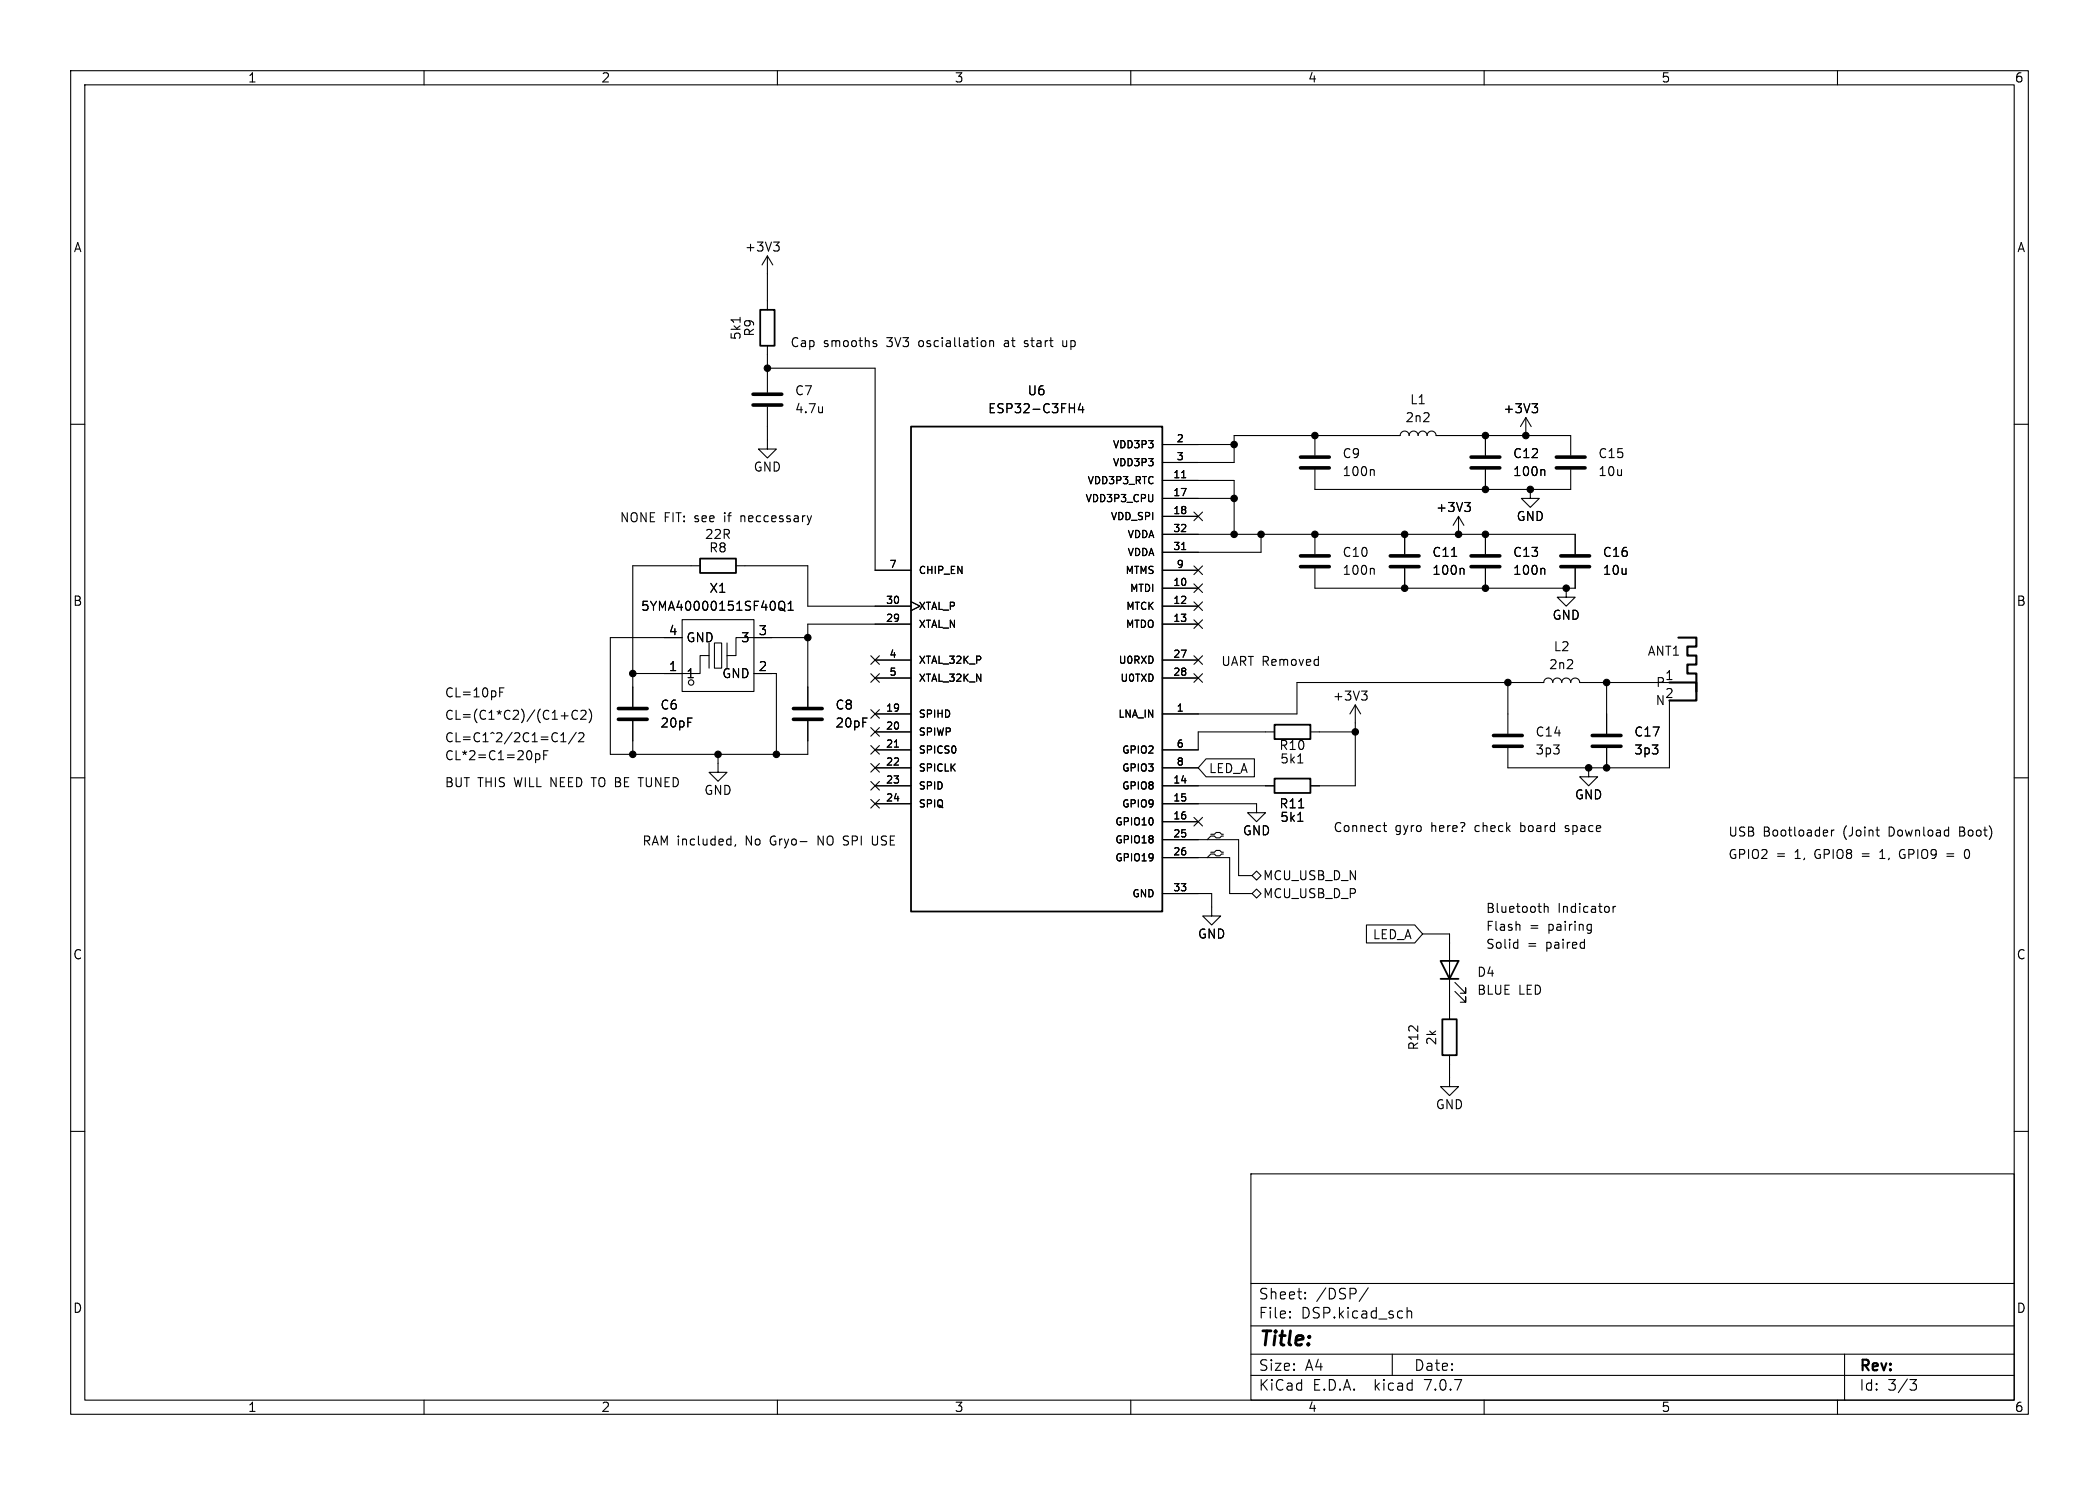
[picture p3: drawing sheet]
<svg xmlns="http://www.w3.org/2000/svg" width="297mm" height="210mm" viewBox="0 0 297 210" stroke-linecap="round" stroke-linejoin="round" font-family="sans-serif">
<g fill="none" stroke="#000" stroke-width=".15">
<path d="M10 10h277v190h-277zM12 12h273v186h-273zM60 10v2M110 10v2M160 10v2M210 10v2M260 10v2M108.6 36.2v7.6M108.6 36.2l-.8 1.3M108.6 36.2l.7 1.3M109.5 34.2h.7l-.4 .5M110 34.7l.2 .3v.3l-.2 .2"/>
<path d="M10 60h2M104.7 44.9v.7M108.6 57.5v6h1.3l-1.3 1.3-1.3-1.3h1.3M108.6 48.9v6.6M108.6 52.1h15.2v28.5h5.1M116.4 57.5v.9M116.4 58.2l-.1 .1M123.7 48.6l.3 .1 .1 .1-.2 .2h-.2M123.7 48.2h.3M140 48.3l.2-.1h.3l.1 .8M140 48.2v.8M144.9 49h.2"/>
<path d="M145.1 48.2l-.2 .2 .2 .2M150.4 48.2v.6l.2 .2h.1M151.3 57.7h.7M152 57.1v1.3M152.9 57l-.3 .9h.8M153.2 57.5v.9M215.9 59.1l-.8 1.2M215.9 59.1v2.5M215.9 59.1l.8 1.2M216.8 57.1h.8l-.5 .5M217.3 57.6l.3 .2v.3l-.3 .3M285 60h2"/>
<path d="M114.8 72.9l-.3 .9M164.5 75.6h58.4v2.8M164.5 67.9h10.1v7.7M164.5 70.5h10.1M164.5 73h5M164.5 62.9h10.1M167.2 67.6h.6M167.2 77.7h.6M168.9 72.4l1.3 1.2M170.2 72.4l-1.3 1.2M178.4 75.6v2.5h-13.9M186.1 66.4v2.8h36.1v-2.8"/>
<path d="M186.1 61.6v2.8M186.1 75.6v2.8M194.3 66.4l.2 .2v.7M198.8 75.6v2.8M205.4 78.7h.7M206.4 73l-.8 1.3M206.4 73v2.6M206.4 73l.7 1.3M207.3 71.1h.7l-.4 .4M207.8 71.5l.2 .3v.3l-.2 .2M210.2 61.6v2.8M210.2 66.4v2.8"/>
<path d="M210.2 75.6v2.8M216.5 69.2v1.3h1.3l-1.3 1.3-1.2-1.3h1.2M218.4 66.4l.2 .2v.7M222.2 64.4v-2.8h-19a.64 .64 0 0 0-.6-.6 .64 .64 0 0 0-.7 .6 .64 .64 0 0 0-.6-.6 .64 .64 0 0 0-.6 .6 .64 .64 0 0 0-.7-.6 .64 .64 0 0 0-.6 .6 .64 .64 0 0 0-.6-.6 .64 .64 0 0 0-.7 .6h-23.5v3.8h-10.1M70.7 97.9h.4M70.7 97.3h.6M96.5 87.6h10.2v10.2h-10.2zM96.5 90.2h-10.1v16.5h27.9v-4.7M99.1 80h-9.6v19.9M100.3 92.7h-1.2v2.6h-9.6M100.3 90.9v3.6M101.1 90.9h1v3.6h-1z"/>
<path d="M102.9 90.9v3.6M104.1 80h10.2v5.7h14.6M106.7 95.3h3.2v11.4M110.2 85.2a.43 .43 0 0 1 .5-.2 .43 .43 0 0 1 .3 .5v.4a.42 .42 0 0 1-.4 .4 .42 .42 0 0 1-.4-.4zM110.4 86l.5 .2M110.9 86.2l.2 .2M111.5 86.3h.7M111.5 85.4l.4-.4v1.3M114.3 90.2h-10.2v2.5h-1.2M123.2 95.3l1.2 1.2M123.2 92.7l1.2 1.3M123.8 93.3h5.1"/>
<path d="M123.8 95.9h5.1M124.4 95.3l-1.2 1.2M124.4 92.7l-1.2 1.3M128.9 85.1l1.3 .6-1.3 .7M128.9 88.3h-14.6v11.6M164.5 83.2h5M164.5 85.7h5M164.5 88.3h5M164.5 93.3h5M164.5 95.9h5M164.5 80.6h5M168.9 92.7l1.3 1.3"/>
<path d="M168.9 85.1l1.3 1.2M168.9 87.7l1.3 1.2M168.9 95.3l1.3 1.2M168.9 80l1.3 1.3M168.9 82.6l1.3 1.2M170.2 92.7l-1.3 1.3M170.2 85.1l-1.3 1.2M170.2 87.7l-1.3 1.2M170.2 95.3l-1.3 1.2M170.2 80l-1.3 1.3M170.2 82.6l-1.3 1.2M186.1 80.4v2.8h36.8v-2.8"/>
<path d="M191.8 99.7l-.8 1.3M191.8 99.7v11.4h-6.4M191.8 99.7l.7 1.3M192.6 97.7h.8l-.4 .5M193.2 98.2l.2 .3v.3l-.2 .2M194.3 80.4l.2 .2v.6M198.8 80.4v2.8M207 80.4l.2 .2v.6M210.2 80.4v2.8M213.4 96.5v7.3M218.4 80.4l.2 .2v.6M221.6 83.2v1.3h1.3l-1.3 1.2-1.3-1.2h1.3"/>
<path d="M227.3 96.5v7.3M236.2 96.5h-12.7a.64 .64 0 0 0-.6-.6 .64 .64 0 0 0-.7 .6 .64 .64 0 0 0-.6-.6 .64 .64 0 0 0-.6 .6 .64 .64 0 0 0-.7-.6 .64 .64 0 0 0-.6 .6 .64 .64 0 0 0-.6-.6 .64 .64 0 0 0-.7 .6h-34.9v4.5h-19M236.2 99.1v9.5h-22.8v-2.8M10 110h2M75.8 106.6v1.3M75.8 106.7l.3-.1 .3 .2v.4l-.1 .2h-.5M76.9 106.8h.5M77.5 106.2h-.6v1.2M79.4 104.9h.7M79.4 104l.3-.4v1.3M79.4 101.2h1M81.5 103.6l-1.1 1.6"/>
<path d="M81.7 100.6a.51 .51 0 0 0-.6 0 .51 .51 0 0 0-.2 .6 .48 .48 0 0 0 .3 .5 .48 .48 0 0 0 .5-.1M81.9 103.7l.2-.1h.3l.2 .1v.3v.2l-.8 .7h.8M82.2 100.6l.2-.1h.3l.2 .1v.2v.2l-.8 .7h.8M83.3 100.3a1.46 1.46 0 0 1 0 1.9M89.5 102v4.7M101.6 106.7v2.5h1.3l-1.3 1.3-1.3-1.3h1.3M103.3 118.7h.1M103.4 118.2v1.3M103.4 119.4l-.1 .1M104.1 119.4l-.1 .3M123.2 108l1.2 1.2M123.2 105.4l1.2 1.3"/>
<path d="M123.2 113.1l1.2 1.2M123.2 110.5l1.2 1.2M123.2 100.4l1.2 1.2M123.2 102.9l1.2 1.2M123.4 118.2v1.1l.2 .1 .3 .1M123.8 101h5.1M123.8 111.1h5.1M123.8 113.7h5.1M123.8 103.5h5.1M123.8 106h5.1M123.8 108.6h5.1M124.4 108l-1.2 1.2"/>
<path d="M124.4 105.4l-1.2 1.3M124.4 113.1l-1.2 1.2M124.4 110.5l-1.2 1.2M124.4 100.4l-1.2 1.2M124.4 102.9l-1.2 1.2M126.6 105.7h.5M164.5 113.7h13.3v1.2h1.3l-1.3 1.3-1.3-1.3h1.3M164.5 111.1h15.8M164.5 116.2h5M164.5 108.6h5M164.5 118.7h10.8v5.1h1.9M168.9 115.6l1.3 1.2"/>
<path d="M170.2 115.6l-1.3 1.2M170.7 107.3h6.8v2.6h-6.8l-1.2-1.3zM171.3 118h.5l.3-.3h.5l.2 .3h.3M173.1 118.2h-.3l-.2 .3h-.5l-.3-.3h-.5l-.5 .5M180.3 103.5h-10.8v2.5h-5M183.6 107.9h.8M183.6 116.1h.8M183.8 114.2h.7M185.4 103.5h6.4M195.7 116.8h.5M195.9 116.3v1.1l.1 .1 .2 .1M221.5 117.5l.1 .1"/>
<path d="M221.7 116.8l-.2 .1 .2 .3M224.8 108.6v1.3h1.3l-1.3 1.2-1.3-1.2h1.3M227.3 105.8v2.8M259.1 117.4v.8M259.5 117.4h-.2l-.2 .2M265.4 117.4h.5M265.8 118.2h.1M285 110h2M164.5 126.4h6.9v3.1h1.3l-1.3 1.3-1.2-1.3h1.2M164.5 121.3h9.5v5.1h3.2M171.3 120.5h.5l.3-.2h.5l.2 .2h.3M173.1 120.8h-.3l-.2 .2h-.5l-.3-.2h-.5l-.5 .5"/>
<path d="M177.2 126.4l.6-.7 .6 .7-.6 .6zM177.8 123.2l.6 .6-.6 .7-.6-.7zM193.3 130.8h6.9l1.1 1.3-1.1 1.3h-6.9zM201.3 132.1h3.8v12M205.9 138.9l1.5 1.6v-.8v.8h-.8M214.4 133.3h.4M214.8 132.8v1.3M214.8 134l-.4 .1M215 130.8l.1 .8M218.5 127.8v1.2M218.5 128.3l.2-.1h.3l.1 .8M224.8 130.7l.4 .1"/>
<path d="M225.2 130.7v1l-.3 .3M225.2 131.5l-.4 .1M228.2 128.2v.8M228.6 128.2h-.2l-.2 .2M266 121.4h.7M266.2 120.3l-.2 .2M269.2 120.1a.68 .68 0 0 0-.4 .7 .68 .68 0 0 0 .4 .6M275.5 120.7h.9M275.5 121.1h.9M278 120.4l.3-.3a.68 .68 0 0 1 .3 1.2l-.2 .1-.3-.1M10 160h2M205.1 149.2v4.5h1.3l-1.3 1.2-1.3-1.2h1.3"/>
<path d="M205.9 140.2l1.5 1.5v-.7v.7h-.8M285 160h2M177 166h108v32h-108zM60 198v2M110 198v2M160 198v2M177 194.5h108M177 191.5h108M177 187.5h108M177 181.5h108M182.5 186.3h.1l-.1 .1M182.5 186.3v.1"/>
<path d="M182.5 185.5v.1M182.5 185.5h.1l-.1 .1M184.7 183.6v.1M184.7 183.6h-.1l.1 .1M184.7 182.8v.1M184.7 182.8h-.1l.1 .1M193.6 182.1l-1.3 2M197 191.5v3M199.1 184.9v1.5M199.1 185.5a.37 .37 0 0 1 .6 .1v.8M210 198v2M260 198v2"/>
<path d="M261 191.5v6.5M270.2 195.1h1l-.5 .6a.41 .41 0 0 1 .5 .3v.3l-.2 .2-.5 .1"/>
<circle cx="97.8" cy="96.5" r=".38"/>
</g>
<g fill="none" stroke="#000" stroke-width=".51">
<path d="M106.6 57.3h4M106.6 55.8h4M184 66.2h4.1M184 64.6h4.1M184 78.6h4.1M196.7 78.6h4.1M208.2 66.2h4M208.2 64.6h4M208.2 78.6h4M220.2 66.2h4.1M220.2 64.6h4.1M220.9 78.6h4"/>
<path d="M184 80.1h4.1M196.7 80.1h4.1M208.2 80.1h4M220.9 80.1h4M87.5 101.7h4.1M87.5 100.2h4.1M112.3 101.7h4M112.3 100.2h4M211.3 105.5h4.1M211.3 104h4.1M225.3 105.5h4.1M225.3 104h4.1"/>
</g>
<path d="M236.2 96.5h3.8v2.6h-3.8M237.5 90.2h2.5v1.2h-1.2v1.3h1.2v1.3h-1.2v1.3h1.2v2.5" fill="none" stroke="#000" stroke-width=".3"/>
<path d="M107.6 43.8h2v5.1h-2zM99.1 79h5v2h-5zM128.9 60.3h35.6v68.6h-35.6zM180.3 102.5h5.1v2h-5.1zM180.3 110.1h5.1v2h-5.1zM203.8 135.9h2.6l-1.3 2.5zM203.8 138.4h2.6M204.1 144.1h2v5.1h-2z" fill="none" stroke="#000" stroke-width=".25"/>
<g fill="#000" stroke="#000" stroke-width=".15">
<circle cx="108.6" cy="52.1" r=".46"/>
<circle cx="174.6" cy="70.5" r=".46"/>
<circle cx="174.6" cy="62.9" r=".46"/>
<circle cx="174.6" cy="75.6" r=".46"/>
<circle cx="178.4" cy="75.6" r=".46"/>
<circle cx="186.1" cy="75.6" r=".46"/>
<circle cx="186.1" cy="61.6" r=".46"/>
<circle cx="198.8" cy="75.6" r=".46"/>
<circle cx="206.4" cy="75.6" r=".46"/>
<circle cx="210.2" cy="69.2" r=".46"/>
<circle cx="210.2" cy="75.6" r=".46"/>
<circle cx="210.2" cy="61.6" r=".46"/>
<circle cx="215.9" cy="61.6" r=".46"/>
<circle cx="216.5" cy="69.2" r=".46"/>
<circle cx="89.5" cy="95.3" r=".46"/>
<circle cx="114.3" cy="90.2" r=".46"/>
<circle cx="198.8" cy="83.2" r=".46"/>
<circle cx="210.2" cy="83.2" r=".46"/>
<circle cx="213.4" cy="96.5" r=".46"/>
<circle cx="221.6" cy="83.2" r=".46"/>
<circle cx="227.3" cy="96.5" r=".46"/>
<circle cx="89.5" cy="106.7" r=".46"/>
<circle cx="101.6" cy="106.7" r=".46"/>
<circle cx="109.9" cy="106.7" r=".46"/>
<circle cx="191.8" cy="103.5" r=".46"/>
<circle cx="224.8" cy="108.6" r=".46"/>
<circle cx="227.3" cy="108.6" r=".46"/>
</g>
<text font-size="2.8" x="178" y="190.9">Title:</text>
<g font-size="2.1">
<text x="178" y="184">Sheet:</text>
<text x="186.2" y="184">/DSP/</text>
<text x="178" y="186.7">File:</text>
<text x="184.1" y="186.7">DSP.kicad_sch</text>
<text x="178" y="196.9">KiCad</text>
<text x="178" y="194.1">Size:</text>
<text x="184.7" y="194.1">A4</text>
<text x="185.7" y="196.9">E.D.A.</text>
<text x="194.6" y="196.9">kicad</text>
<text x="200" y="194.1">Date:</text>
<text x="201.8" y="196.9">7.0.7</text>
<text x="263" y="194.3">Rev:</text>
<text x="263" y="196.9">Id:</text>
<text x="267.1" y="196.9">3/3</text>
</g>
<g font-size="1.8">
<text x="35" y="11.9">1</text>
<text x="85" y="11.9">2</text>
<text x="135" y="11.9">3</text>
<text x="185" y="11.9">4</text>
<text x="235" y="11.9">5</text>
<text x="285" y="11.9">6</text>
<text x="10.3" y="35.9">A</text>
<text x="105.3" y="35.8">+3V3</text>
<text x="285.3" y="35.9">A</text>
<text x="106.9" y="47.7" transform="rotate(-90 106.9 47.7)">R9</text>
<text x="105" y="48.2" transform="rotate(-90 105 48.2)">5k1</text>
<text x="111.8" y="49.2">Cap</text>
<text x="116.5" y="49.2">smooths</text>
<text x="125.6" y="49.2">3V3</text>
<text x="130.3" y="49.2">osciallation</text>
<text x="142.6" y="49.2">at</text>
<text x="145.6" y="49.2">start</text>
<text x="151.2" y="49.2">up</text>
<text x="112.4" y="56.1">C7</text>
<text x="112.4" y="58.6">4.7u</text>
<text x="139.7" y="58.6">ESP32-C3FH4</text>
<text x="145.3" y="56.1">U6</text>
<text x="198.8" y="59.9">2n2</text>
<text x="199.4" y="57.4">L1</text>
<text x="212.6" y="58.6">+3V3</text>
<text x="189.9" y="65">C9</text>
<text x="214" y="65">C12</text>
<text x="226.1" y="65">C15</text>
<text x="106.5" y="66.9">GND</text>
<text x="189.9" y="67.5">100n</text>
<text x="214" y="67.5">100n</text>
<text x="226.1" y="67.5">10u</text>
<text x="87.6" y="73.9">NONE FIT:</text>
<text x="98.4" y="73.9">see</text>
<text x="99.7" y="76.4">22R</text>
<text x="102.8" y="73.9">if</text>
<text x="105.3" y="73.9">neccessary</text>
<text x="203.1" y="72.6">+3V3</text>
<text x="214.5" y="73.9">GND</text>
<text x="100.3" y="78.3">R8</text>
<text x="189.9" y="81.5">100n</text>
<text x="189.9" y="79">C10</text>
<text x="202.6" y="81.5">100n</text>
<text x="202.6" y="79">C11</text>
<text x="214" y="81.5">100n</text>
<text x="214" y="79">C13</text>
<text x="226.7" y="79">C16</text>
<text x="226.7" y="81.5">10u</text>
<text x="10.3" y="85.9">B</text>
<text x="90.6" y="86.6">5YMA40000151SF40Q1</text>
<text x="94.5" y="89.9">4</text>
<text x="100.3" y="84">X1</text>
<text x="107.2" y="89.9">3</text>
<text x="219.6" y="87.9">GND</text>
<text x="285.3" y="85.9">B</text>
<text x="94.5" y="95">1</text>
<text x="97" y="91">GND</text>
<text x="104.8" y="91">3</text>
<text x="107.2" y="95">2</text>
<text x="172.7" y="94.3">UART Removed</text>
<text x="219.1" y="94.8">2n2</text>
<text x="219.8" y="92.3">L2</text>
<text x="233.1" y="92.9">ANT1</text>
<text x="62.9" y="101.9">CL=(C1*C2)/(C1+C2)</text>
<text x="62.9" y="98.7">CL=10pF</text>
<text x="93.4" y="100.6">C6</text>
<text x="97" y="96.1">1</text>
<text x="102.1" y="96.1">GND</text>
<text x="118.1" y="100.6">C8</text>
<text x="188.5" y="99.3">+3V3</text>
<text x="234.2" y="99.9">N</text>
<text x="234.2" y="97.4">P</text>
<text x="235.5" y="96.3">1</text>
<text x="235.5" y="98.8">2</text>
<text x="62.9" y="105.1">CL=C1^2/2C1=C1/2</text>
<text x="62.9" y="107.6">CL*2=C1=20pF</text>
<text x="93.4" y="103.1">20pF</text>
<text x="118.1" y="103.1">20pF</text>
<text x="180.9" y="106.3">R10</text>
<text x="217.2" y="104.4">C14</text>
<text x="217.2" y="106.9">3p3</text>
<text x="231.1" y="104.4">C17</text>
<text x="231.1" y="106.9">3p3</text>
<text x="62.9" y="111.4">BUT THIS</text>
<text x="72.9" y="111.4">WILL NEED TO BE TUNED</text>
<text x="99.6" y="112.6">GND</text>
<text x="171" y="109.5">LED_A</text>
<text x="181.1" y="108.2">5k1</text>
<text x="222.8" y="113.3">GND</text>
<text x="90.8" y="119.7">RAM included,</text>
<text x="105.6" y="119.7">No</text>
<text x="109.3" y="119.7">Gryo-</text>
<text x="116.2" y="119.7">NO SPI</text>
<text x="124.3" y="119.7">USE</text>
<text x="175.8" y="118.3">GND</text>
<text x="180.9" y="114.5">R11</text>
<text x="181.1" y="116.4">5k1</text>
<text x="188.6" y="117.8">Connect</text>
<text x="197.4" y="117.8">gyro</text>
<text x="202.6" y="117.8">here?</text>
<text x="209" y="117.8">check</text>
<text x="215.6" y="117.8">board</text>
<text x="222.1" y="117.8">space</text>
<text x="244.5" y="118.4">USB</text>
<text x="249.5" y="118.4">Bootloader</text>
<text x="260.9" y="118.4">(Joint</text>
<text x="267.5" y="118.4">Download</text>
<text x="277.7" y="118.4">Boot)</text>
<text x="178.6" y="124.7">MCU_USB_D_N</text>
<text x="244.5" y="121.6">GPIO2</text>
<text x="251.3" y="121.6">=</text>
<text x="254.1" y="121.6">1,</text>
<text x="257.1" y="121.6">GPIO8</text>
<text x="263.9" y="121.6">=</text>
<text x="266.7" y="121.6">1,</text>
<text x="269.6" y="121.6">GPIO9</text>
<text x="276.5" y="121.6">=</text>
<text x="178.6" y="127.2">MCU_USB_D_P</text>
<text x="210.2" y="129.2">Bluetooth</text>
<text x="210.2" y="131.7">Flash</text>
<text x="216.4" y="131.7">=</text>
<text x="219.2" y="131.7">pairing</text>
<text x="220.4" y="129.2">Indicator</text>
<text x="10.3" y="135.9">C</text>
<text x="169.4" y="132.9">GND</text>
<text x="194.2" y="133">LED_A</text>
<text x="210.2" y="134.3">Solid</text>
<text x="216.1" y="134.3">=</text>
<text x="218.9" y="134.3">paired</text>
<text x="285.3" y="135.9">C</text>
<text x="208.9" y="138.3">D4</text>
<text x="208.9" y="140.9">BLUE</text>
<text x="214.9" y="140.9">LED</text>
<text x="200.9" y="148.6" transform="rotate(-90 200.9 148.6)">R12</text>
<text x="203.4" y="147.9" transform="rotate(-90 203.4 147.9)">2k</text>
<text x="203.1" y="157.1">GND</text>
<text x="10.3" y="185.9">D</text>
<text x="285.3" y="185.9">D</text>
<text x="35" y="199.9">1</text>
<text x="85" y="199.9">2</text>
<text x="135" y="199.9">3</text>
<text x="185" y="199.9">4</text>
<text x="235" y="199.9">5</text>
<text x="285" y="199.9">6</text>
</g>
<g font-size="1.4">
<text x="157.3" y="63.6">VDD3P3</text>
<text x="166.4" y="62.6">2</text>
<text x="166.4" y="65.2">3</text>
<text x="153.5" y="71.2">VDD3P3_CPU</text>
<text x="153.8" y="68.7">VDD3P3_RTC</text>
<text x="157.3" y="66.1">VDD3P3</text>
<text x="165.9" y="67.7">11</text>
<text x="165.9" y="70.2">17</text>
<text x="157.1" y="73.8">VDD_SPI</text>
<text x="159.4" y="76.3">VDDA</text>
<text x="165.9" y="72.8">18</text>
<text x="165.9" y="77.9">31</text>
<text x="165.9" y="75.3">32</text>
<text x="125.8" y="80.4">7</text>
<text x="129.9" y="81.4">CHIP_EN</text>
<text x="159.1" y="81.4">MTMS</text>
<text x="159.4" y="78.8">VDDA</text>
<text x="159.8" y="83.9">MTDI</text>
<text x="165.9" y="82.9">10</text>
<text x="166.4" y="80.4">9</text>
<text x="125.3" y="88">29</text>
<text x="125.3" y="85.5">30</text>
<text x="129.9" y="89">XTAL_N</text>
<text x="129.9" y="86.5">XTAL_P</text>
<text x="159.2" y="89">MTDO</text>
<text x="159.2" y="86.5">MTCK</text>
<text x="165.9" y="85.5">12</text>
<text x="165.9" y="88">13</text>
<text x="125.8" y="93.1">4</text>
<text x="125.8" y="95.6">5</text>
<text x="129.9" y="94.1">XTAL_32K_P</text>
<text x="158.2" y="94.1">U0RXD</text>
<text x="165.9" y="93.1">27</text>
<text x="165.9" y="95.6">28</text>
<text x="125.3" y="100.7">19</text>
<text x="129.9" y="101.7">SPIHD</text>
<text x="129.9" y="96.6">XTAL_32K_N</text>
<text x="158.1" y="101.7">LNA_IN</text>
<text x="158.4" y="96.6">U0TXD</text>
<text x="166.4" y="100.7">1</text>
<text x="125.3" y="103.3">20</text>
<text x="125.3" y="105.8">21</text>
<text x="129.9" y="104.2">SPIWP</text>
<text x="129.9" y="106.8">SPICS0</text>
<text x="158.6" y="106.8">GPIO2</text>
<text x="166.4" y="105.8">6</text>
<text x="125.3" y="108.3">22</text>
<text x="125.3" y="110.9">23</text>
<text x="125.3" y="113.4">24</text>
<text x="129.9" y="109.3">SPICLK</text>
<text x="129.9" y="111.9">SPID</text>
<text x="158.6" y="111.9">GPIO8</text>
<text x="158.6" y="109.3">GPIO3</text>
<text x="165.9" y="110.9">14</text>
<text x="165.9" y="113.4">15</text>
<text x="166.4" y="108.3">8</text>
<text x="129.9" y="114.4">SPIQ</text>
<text x="157.7" y="116.9">GPIO10</text>
<text x="157.7" y="119.5">GPIO18</text>
<text x="158.6" y="114.4">GPIO9</text>
<text x="165.9" y="116">16</text>
<text x="165.9" y="118.5">25</text>
<text x="157.7" y="122">GPIO19</text>
<text x="165.9" y="121">26</text>
<text x="160.1" y="127.1">GND</text>
<text x="165.9" y="126.1">33</text>
</g>
</svg>
